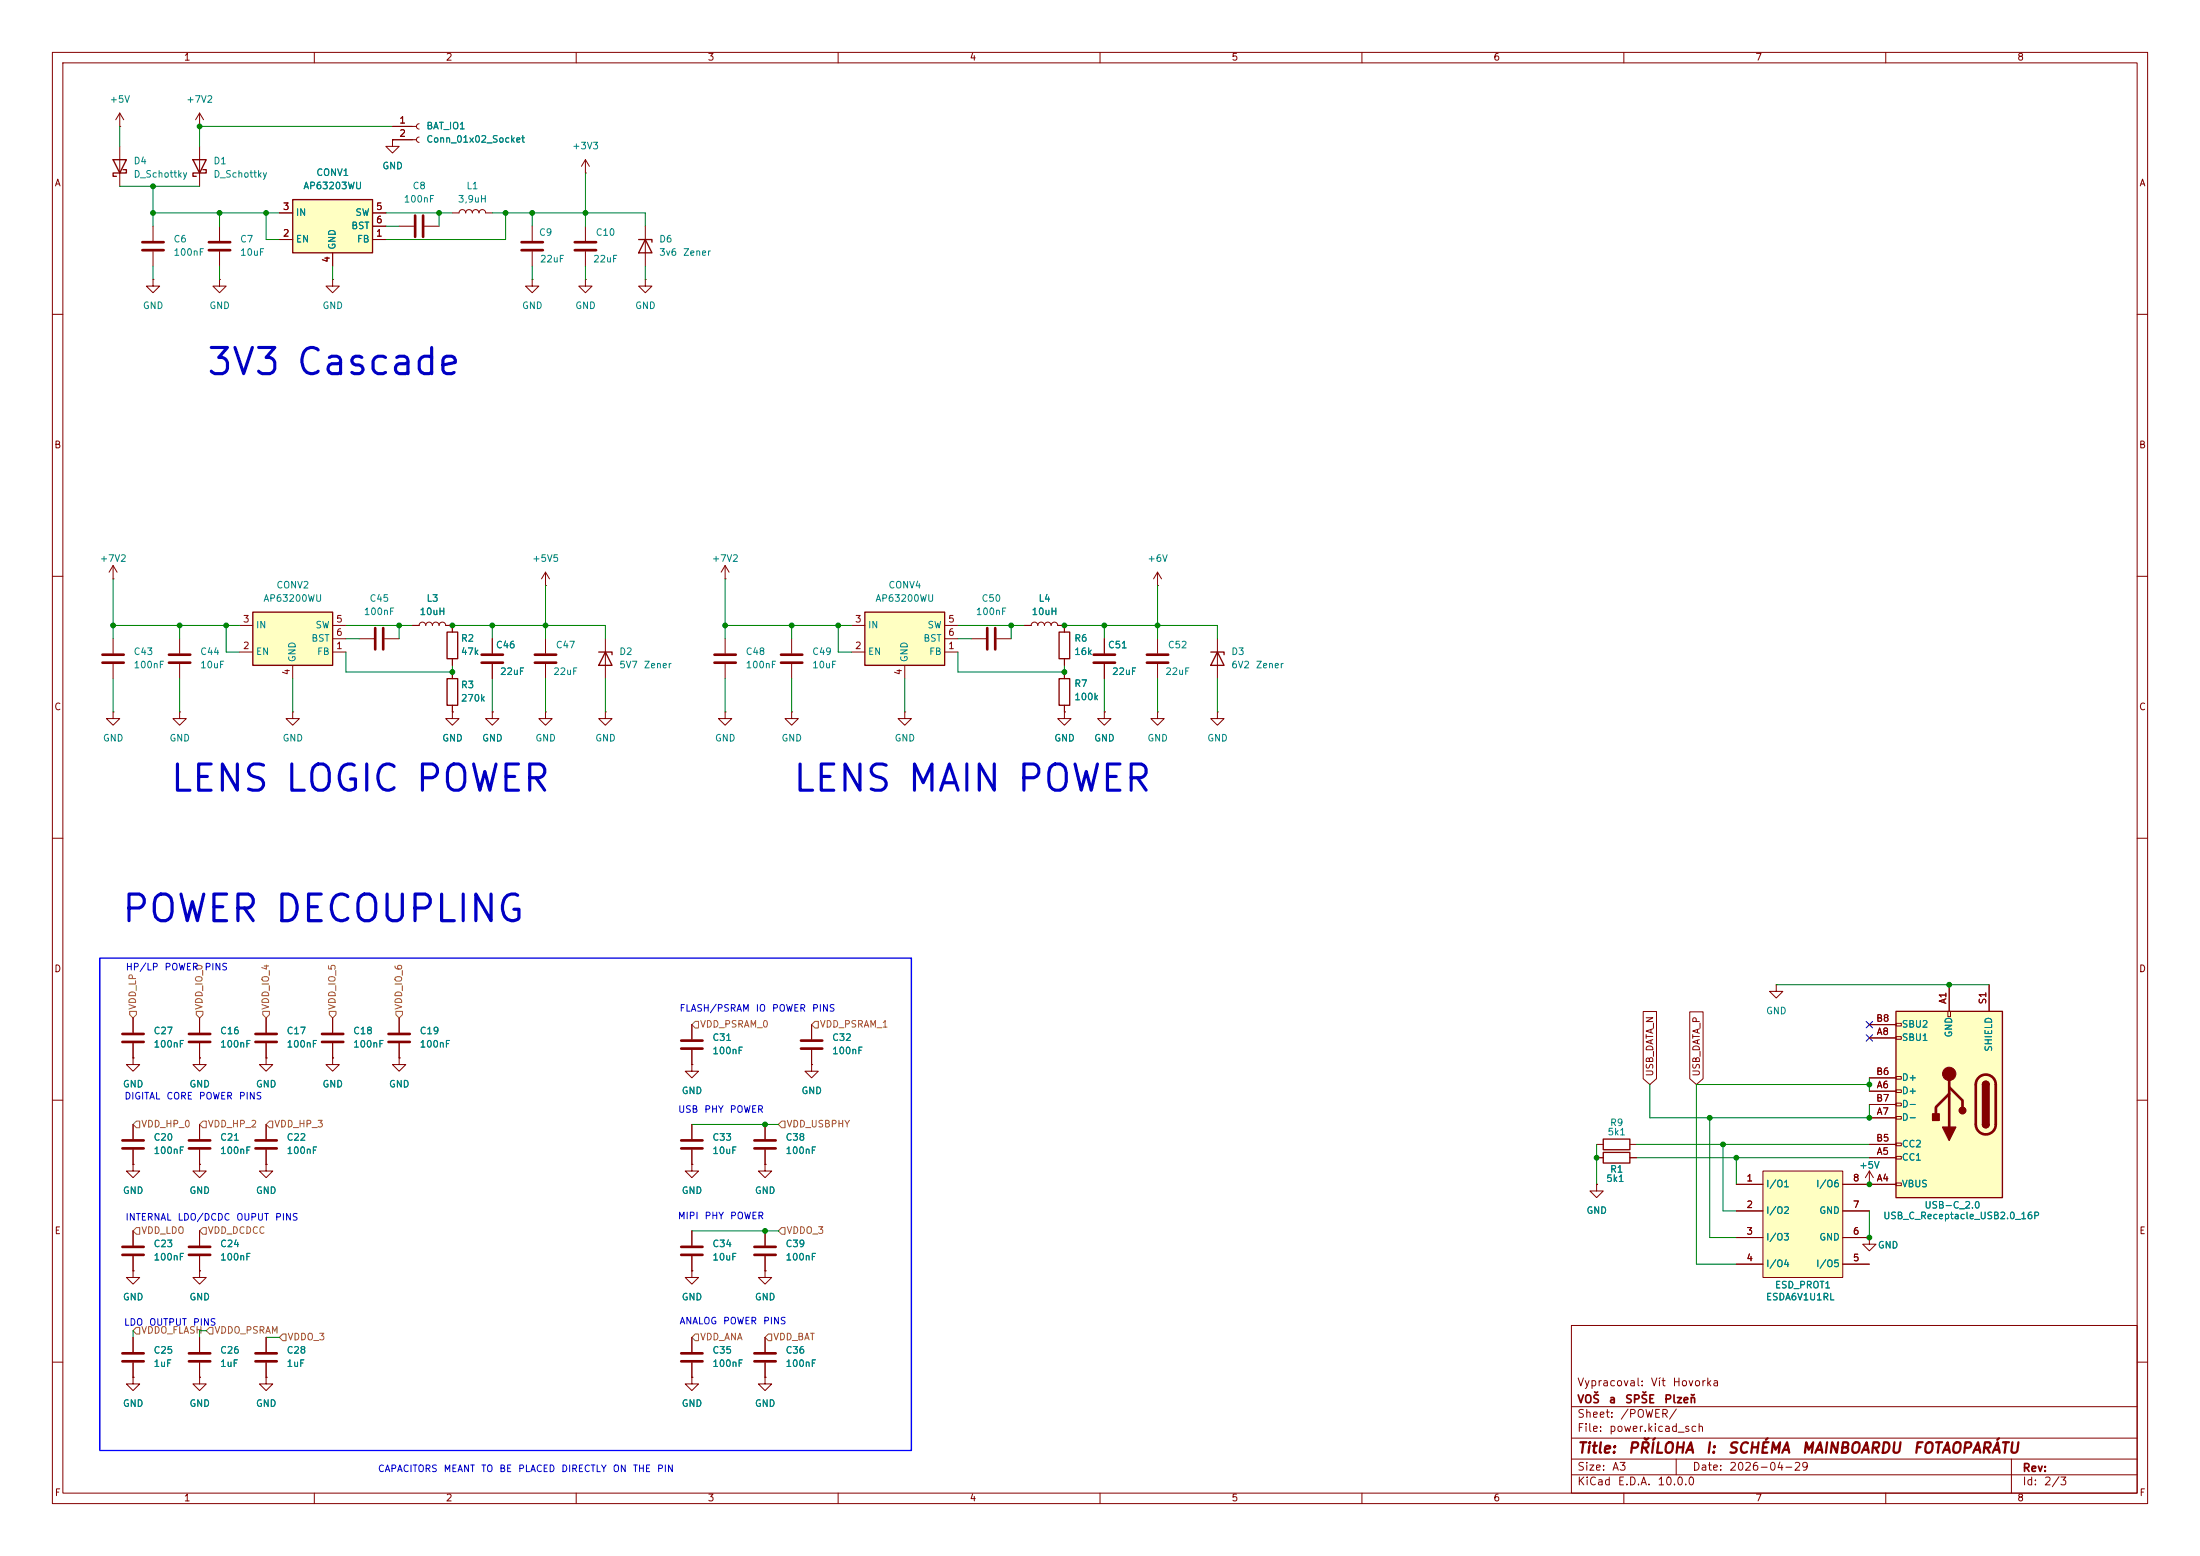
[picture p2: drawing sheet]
<svg xmlns="http://www.w3.org/2000/svg" width="420mm" height="297mm" viewBox="0 0 420 297" stroke-linecap="round" stroke-linejoin="round" font-family="sans-serif">
<g fill="none" stroke="#840000" stroke-width=".19">
<path d="M10 10h400v277h-400zM12 12h396v273h-396zM60 10v2M110 10v2M160 10v2M210 10v2M260 10v2M310 10v2M360 10v2M10 60h2M408 60h2M10 110h2"/>
<path d="M21.6 110.5h.1M21.6 108l-.8 1.2M21.6 108l.8 1.2M21.6 108v2.5M86.4 119.4v1.3M195.6 119.4h1.2a.64 .64 0 0 1 .7-.7 .64 .64 0 0 1 .6 .7 .64 .64 0 0 1 .7-.7 .64 .64 0 0 1 .6 .7 .64 .64 0 0 1 .6-.7 .64 .64 0 0 1 .7 .7 .64 .64 0 0 1 .6-.7 .64 .64 0 0 1 .6 .7h1.3M221 111.8h.1M221 109.2l-.8 1.3M221 109.2l.7 1.3M221 109.2v2.6M408 110h2M86.4 135.9v1.3h1.2l-1.2 1.2-1.3-1.2h1.3"/>
<path d="M86.4 135.9h.1M86.4 125.7v1.3M94 135.9v1.3h1.2l-1.2 1.2-1.3-1.2h1.3M94 135.9h.1M94 121.9v2.8M94 126.7v2.8M104.1 135.9v1.3h1.3l-1.3 1.2-1.2-1.2h1.2M104.1 135.9h.1M172.7 135.9v1.3h1.3l-1.3 1.2-1.3-1.2h1.3M172.7 135.9h.1M185.4 121.9h2.8M190.2 121.9h2.8"/>
<path d="M10 160h2M408 160h2M10 210h2M25.4 201.9v1.3h1.3l-1.3 1.3-1.3-1.3h1.3M25.4 201.9h.1M408 210h2M25.4 234.9v2.8M25.4 239.8v2.8M38.1 234.9v2.8M38.1 239.8v2.8M25.4 242.6v1.2h1.3l-1.3 1.3-1.3-1.3h1.3M25.4 242.6h.1"/>
<path d="M38.1 242.6v1.2h1.3l-1.3 1.3-1.3-1.3h1.3M38.1 242.6h.1M300 253h108v32h-108zM10 260h2M300 278.5h108M300 274.5h108M300 268.5h108M320 278.5v3M384 278.5v6.5M408 260h2M60 285v2M110 285v2"/>
<path d="M160 285v2M210 285v2M260 285v2M300 281.5h108M310 285v2M360 285v2"/>
</g>
<path d="M85.3 120.7h2.1v5h-2.1z" fill="none" stroke="#840000" stroke-width=".25"/>
<path d="M188.5 119.9v4.1M190 119.9v4.1M91.9 126.5h4.1M91.9 125h4.1M23.4 238h4M23.4 239.5h4M36.1 238h4M36.1 239.5h4" fill="none" stroke="#840000" stroke-width=".51"/>
<path d="M165.1 116.8h15.2v10.2h-15.2z" fill="#ffffc2"/>
<path d="M121.9 45.7h2.6v.5M123.2 45.7l1.3 2.6h-2.6zM165.1 116.8h15.2v10.2h-15.2zM114.3 124.5h2.5v.5M115.6 124.5l1.2 2.5h-2.5zM202.2 129.5h2v5.1h-2zM231.1 124.5h2.6v.5M232.4 124.5l1.3 2.5h-2.6z" fill="none" stroke="#840000" stroke-width=".25"/>
<g fill="none" stroke="#840000" stroke-width=".19">
<path d="M74.9 26.7v1.2h1.3l-1.3 1.3-1.2-1.3h1.2M74.9 26.7h.1M74.9 24.1h4.6M74.9 26.7h4.6M80 23.6l-.3 .2-.2 .3 .2 .4 .3 .1M80 26.2l-.3 .1-.2 .4 .2 .3 .3 .2M111.8 33h.1M111.8 30.5l-.8 1.3M111.8 30.5l.7 1.3M111.8 30.5v2.5M29.2 53.3v1.3h1.3l-1.3 1.3-1.3-1.3h1.3M29.2 53.3h.1"/>
<path d="M29.2 43.2v2.8M29.2 48v2.8M76.2 43.2h2.8M81 43.2h2.8M86.4 40.6h1.2a.64 .64 0 0 1 .7-.6 .64 .64 0 0 1 .6 .6 .64 .64 0 0 1 .6-.6 .64 .64 0 0 1 .7 .6 .64 .64 0 0 1 .6-.6 .64 .64 0 0 1 .6 .6 .64 .64 0 0 1 .7-.6 .64 .64 0 0 1 .6 .6h1.3M101.6 53.3v1.3h1.3l-1.3 1.3-1.3-1.3h1.3M101.6 53.3h.1M101.6 43.2v2.8M101.6 48v2.8M111.8 53.3v1.3h1.2l-1.2 1.3-1.3-1.3h1.3M111.8 53.3h.1M111.8 43.2v2.8"/>
<path d="M111.8 48v2.8M123.2 53.3v1.3h1.3l-1.3 1.3-1.3-1.3h1.3M123.2 53.3h.1M123.2 43.2v7.6M78.7 119.4h1.3a.64 .64 0 0 1 .6-.7 .64 .64 0 0 1 .7 .7 .64 .64 0 0 1 .6-.7 .64 .64 0 0 1 .6 .7 .64 .64 0 0 1 .7-.7 .64 .64 0 0 1 .6 .7 .64 .64 0 0 1 .7-.7 .64 .64 0 0 1 .6 .7h1.3M104.1 111.8h.1M104.1 109.2l-.7 1.3M104.1 109.2l.8 1.3M104.1 109.2v2.6M138.4 110.5h.1M138.4 108l-.7 1.2M138.4 108l.8 1.2"/>
<path d="M138.4 108v2.5M162.6 119.4h2.5M180.3 119.4h2.6M68.6 121.9h2.8M73.4 121.9h2.8M104.1 121.9v2.8M104.1 126.7v2.8M115.6 135.9v1.3h1.2l-1.2 1.2-1.3-1.2h1.3M115.6 135.9h.1M115.6 121.9v7.6M138.4 135.9v1.3h1.3l-1.3 1.2-1.2-1.2h1.2M138.4 135.9h.1"/>
<path d="M138.4 121.9v2.8M138.4 126.7v2.8M151.1 135.9v1.3h1.3l-1.3 1.2-1.2-1.2h1.2M151.1 135.9h.1M151.1 121.9v2.8M151.1 126.7v2.8M162.6 124.5h2.5M172.7 127v2.5M180.3 124.5h2.6M180.3 121.9h2.6M203.2 135.9v1.3h1.3l-1.3 1.2-1.3-1.2h1.3M203.2 135.9h.1"/>
<path d="M203.2 128.3v1.2M203.2 134.6v1.3M210.8 135.9v1.3h1.3l-1.3 1.2-1.3-1.2h1.3M210.8 135.9h.1M210.8 121.9v2.8M210.8 126.7v2.8M221 135.9v1.3h1.2l-1.2 1.2-1.3-1.2h1.3M221 135.9h.1M221 121.9v2.8M221 126.7v2.8M232.4 135.9v1.3h1.3l-1.3 1.2-1.3-1.2h1.3M232.4 135.9h.1"/>
<path d="M232.4 121.9v7.6M25.4 194.3v2.8M25.4 199.1v2.8M38.1 194.3v2.8M38.1 199.1v2.8M50.8 194.3v2.8M50.8 199.1v2.8M63.5 194.3v2.8M63.5 199.1v2.8M132.1 195.6v2.8M25.4 214.6v2.8M25.4 219.5v2.7"/>
<path d="M38.1 201.9v1.3h1.3l-1.3 1.3-1.3-1.3h1.3M38.1 201.9h.1M38.1 214.6v2.8M38.1 219.5v2.7M50.8 201.9v1.3h1.3l-1.3 1.3-1.3-1.3h1.3M50.8 201.9h.1M50.8 214.6v2.8M50.8 219.5v2.7M63.5 201.9v1.3h1.3l-1.3 1.3-1.3-1.3h1.3M63.5 201.9h.1M132.1 203.2v1.3h1.2l-1.2 1.2-1.3-1.2h1.3M132.1 203.2h.1"/>
<path d="M132.1 200.4v2.8M132.1 214.6v2.8M132.1 219.5v2.7M154.9 203.2v1.3h1.3l-1.3 1.2-1.2-1.2h1.2M154.9 203.2h.1M25.4 222.2v1.3h1.3l-1.3 1.3-1.3-1.3h1.3M25.4 222.2h.1M38.1 222.2v1.3h1.3l-1.3 1.3-1.3-1.3h1.3M38.1 222.2h.1M50.8 222.2v1.3h1.3l-1.3 1.3-1.3-1.3h1.3M50.8 222.2h.1M132.1 222.2v1.3h1.2l-1.2 1.3-1.3-1.3h1.3"/>
<path d="M132.1 222.2h.1M146 222.2v1.3h1.3l-1.3 1.3-1.2-1.3h1.2M146 222.2h.1M25.4 255.3v2.8M38.1 255.3v2.8M50.8 255.3v2.8M132.1 255.3v2.8M25.4 262.9v1.3h1.3l-1.3 1.2-1.3-1.2h1.3M25.4 262.9h.1M25.4 260.1v2.8M38.1 262.9v1.3h1.3l-1.3 1.2-1.3-1.2h1.3M38.1 262.9h.1"/>
<path d="M38.1 260.1v2.8M50.8 262.9v1.3h1.3l-1.3 1.2-1.3-1.2h1.3M50.8 262.9h.1M50.8 260.1v2.8M132.1 262.9v1.3h1.2l-1.2 1.2-1.3-1.2h1.3M132.1 262.9h.1M132.1 260.1v2.8M146 262.9v1.3h1.3l-1.3 1.2-1.2-1.2h1.2M146 262.9h.1"/>
</g>
<g fill="none" stroke="#840000" stroke-width=".51">
<path d="M27.2 47.8h4M27.2 46.2h4M79.2 41.1v4.1M80.8 41.1v4.1M99.6 47.8h4M99.6 46.2h4M109.7 47.8h4.1M109.7 46.2h4.1M71.6 119.9v4.1M73.2 119.9v4.1M102.1 126.5h4.1M102.1 125h4.1"/>
<path d="M136.4 126.5h4.1M136.4 125h4.1M149.1 126.5h4.1M149.1 125h4.1M208.8 126.5h4.1M208.8 125h4.1M218.9 126.5h4.1M218.9 125h4.1M23.4 197.4h4M23.4 198.9h4M36.1 197.4h4M36.1 198.9h4"/>
<path d="M48.8 197.4h4M48.8 198.9h4M61.5 197.4h4M61.5 198.9h4M130 198.6h4.1M23.4 217.7h4M23.4 219.2h4M36.1 217.7h4M36.1 219.2h4M48.8 217.7h4M48.8 219.2h4M130 217.7h4.1"/>
<path d="M130 219.2h4.1M130 200.2h4.1M23.4 258.3h4M23.4 259.8h4M36.1 258.3h4M36.1 259.8h4M48.8 258.3h4M48.8 259.8h4M130 258.3h4.1M130 259.8h4.1"/>
</g>
<path d="M55.9 38.1h15.2v10.2h-15.2z" fill="#ffffc2"/>
<path d="M21.6 30.5h2.5l-1.2 2.5zM23.5 32.4h.6v.6h-2.5v.7h.6M36.8 30.5h2.6l-1.3 2.5zM38.7 32.4h.7v.6h-2.6v.7h.7M55.9 38.1h15.2v10.2h-15.2zM306.1 220h5v2h-5zM306.1 217.4h5v2.1h-5z" fill="none" stroke="#840000" stroke-width=".25"/>
<g fill="none" stroke="#840000" stroke-width=".19">
<path d="M22.9 24.1h.1M22.9 21.6v2.5M22.9 27.9v7.7M22.9 21.6l-.8 1.3M22.9 21.6l.7 1.3M38.1 24.1h.1M38.1 21.6v2.5M38.1 27.9v7.7M38.1 21.6l-.8 1.3M38.1 21.6l.8 1.3M41.9 53.3v1.3h1.3l-1.3 1.3-1.3-1.3h1.3M41.9 53.3h.1"/>
<path d="M41.9 43.2v2.8M41.9 48v2.8M53.3 45.7h2.6M53.3 40.6h2.6M63.5 53.3v1.3h1.3l-1.3 1.3-1.3-1.3h1.3M63.5 53.3h.1M63.5 48.3v2.5M71.1 45.7h2.6M71.1 40.6h2.6M71.1 43.2h2.6M21.6 135.9v1.3h1.3l-1.3 1.2-1.3-1.2h1.3M21.6 135.9h.1"/>
<path d="M21.6 121.9v2.8M21.6 126.7v2.8M34.3 135.9v1.3h1.3l-1.3 1.2-1.3-1.2h1.3M34.3 135.9h.1M34.3 121.9v2.8M34.3 126.7v2.8M76.2 194.3v2.8M76.2 199.1v2.8M154.9 195.6v2.8M76.2 201.9v1.3h1.3l-1.3 1.3-1.3-1.3h1.3M76.2 201.9h.1M146 214.6v2.8"/>
<path d="M146 219.5v2.7M154.9 200.4v2.8M304.8 218.4h1.3M311.1 218.4h1.3M132.1 234.9v2.8M132.1 239.8v2.8M146 234.9v2.8M146 239.8v2.8M304.8 226.1v1.2h1.3l-1.3 1.3-1.3-1.3h1.3M304.8 226.1h.1M304.8 221h1.3M311.1 221h1.3"/>
<path d="M132.1 242.6v1.2h1.2l-1.2 1.3-1.3-1.3h1.3M132.1 242.6h.1M146 242.6v1.2h1.3l-1.3 1.3-1.2-1.3h1.2M146 242.6h.1M146 255.3v2.8M146 260.1v2.8"/>
</g>
<g fill="none" stroke="#840000" stroke-width=".51">
<path d="M39.9 47.8h4M39.9 46.2h4M19.6 126.5h4M19.6 125h4M32.3 126.5h4M32.3 125h4M74.2 197.4h4M74.2 198.9h4M152.9 198.6h4.1M144 217.7h4.1M144 219.2h4.1M152.9 200.2h4.1"/>
<path d="M130 238h4.1M130 239.5h4.1M144 238h4.1M144 239.5h4.1M144 258.3h4.1M144 259.8h4.1"/>
</g>
<path d="M48.3 116.8h15.2v10.2h-15.2z" fill="#ffffc2"/>
<path d="M48.3 116.8h15.2v10.2h-15.2zM85.3 129.5h2.1v5.1h-2.1z" fill="none" stroke="#840000" stroke-width=".25"/>
<g fill="none" stroke="#840000" stroke-width=".19">
<path d="M45.7 119.4h2.6M63.5 119.4h2.5M45.7 124.5h2.6M55.9 135.9v1.3h1.2l-1.2 1.2-1.3-1.2h1.3M55.9 135.9h.1M55.9 127v2.5M63.5 124.5h2.5M63.5 121.9h2.5M86.4 128.3v1.2M86.4 134.6v1.3M356.9 226.1h.1M356.9 236.2v1.3h1.2l-1.2 1.3-1.3-1.3h1.3"/>
<path d="M356.9 236.2h.1M356.9 223.5l-.8 1.3M356.9 223.5l.7 1.3M356.9 223.5v2.6"/>
</g>
<path d="M336.5 223.5h15.3v20.3h-15.3z" fill="#ffffc2"/>
<path d="M331.5 226.1h5M331.5 231.1h5M331.5 236.2h5M336.5 223.5h15.3v20.3h-15.3zM351.8 226.1h5.1M351.8 231.1h5.1M351.8 236.2h5.1M331.5 241.3h5M351.8 241.3h5.1" fill="none" stroke="#840000" stroke-width=".19"/>
<path d="M361.9 193h20.4v35.6h-20.4z" fill="#ffffc2"/>
<g fill="none" stroke="#840000" stroke-width=".19">
<path d="M74.9 26.7h.1M74.9 24.1h3.8M74.9 26.7h3.8M53.3 45.7h2.6M53.3 40.6h2.6M63.5 48.3v2.5M71.1 45.7h2.6M71.1 40.6h2.6M71.1 43.2h2.6M78.7 119.4h1.3M85.1 119.4h1.3v1.3M195.6 119.4h1.2"/>
<path d="M201.9 119.4h1.3v1.3M86.4 135.9h.1M86.4 125.7v1.3M86.4 128.3v1.2M86.4 134.6v1.3M94 135.9h.1M94 121.9v2.8M94 126.7v2.8M203.2 135.9h.1M203.2 125.7v1.3M203.2 128.3v1.2M203.2 134.6v1.3"/>
<path d="M210.8 135.9h.1M210.8 121.9v2.8M210.8 126.7v2.8M25.4 194.3v2.8M25.4 199.1v2.8M38.1 194.3v2.8M38.1 199.1v2.8M50.8 194.3v2.8M50.8 199.1v2.8M63.5 194.3v2.8M63.5 199.1v2.8M76.2 194.3v2.8"/>
<path d="M76.2 199.1v2.8M132.1 195.6v2.8M154.9 195.6v2.8M313.7 193.1h2.5v12.8l-1.2 1.1-1.3-1.1zM322.6 193.1h2.5v12.8l-1.3 1.1-1.2-1.1zM339.1 188v1.2h1.3l-1.3 1.3-1.3-1.3h1.3M339.1 188h.1M356.9 198.1h5M356.9 195.6h5M361.9 197.9h1.1v.5h-1.1zM361.9 195.3h1.1v.5h-1.1zM371.9 193h.5v1.1h-.5z"/>
<path d="M372.1 188v5M379.7 188v5M25.4 201.9h.1M25.4 214.6v2.8M25.4 219.5v2.7M38.1 201.9h.1M38.1 214.6v2.8M38.1 219.5v2.7M50.8 201.9h.1M50.8 214.6v2.8M50.8 219.5v2.7M63.5 201.9h.1"/>
<path d="M76.2 201.9h.1M132.1 203.2h.1M132.1 200.4v2.8M132.1 214.6v2.8M132.1 219.5v2.7M146 214.6v2.8M146 219.5v2.7M154.9 203.2h.1M154.9 200.4v2.8M356.9 208.3h5M356.9 213.4h5M356.9 218.4h5"/>
<path d="M356.9 205.7h5M356.9 210.8h5M361.9 218.2h1.1v.5h-1.1zM361.9 213.1h1.1v.5h-1.1zM361.9 210.6h1.1v.5h-1.1zM361.9 208h1.1v.5h-1.1zM361.9 205.5h1.1v.5h-1.1zM25.4 222.2h.1M25.4 234.9v2.8M25.4 239.8v2.8M38.1 222.2h.1M38.1 234.9v2.8"/>
<path d="M38.1 239.8v2.8M50.8 222.2h.1M132.1 222.2h.1M132.1 234.9v2.8M132.1 239.8v2.8M146 222.2h.1M146 234.9v2.8M146 239.8v2.8M304.8 226.1h.1M304.8 221h1.3M311.1 221h1.3M331.5 226.1h5"/>
<path d="M331.5 231.1h5M331.5 236.2h5M351.8 226.1h10.1M351.8 231.1h5.1M351.8 236.2h5.1M356.9 226.1h.1M356.9 236.2h.1M356.9 221h5M361.9 225.8h1.1v.5h-1.1zM361.9 220.7h1.1v.5h-1.1zM25.4 242.6h.1M25.4 255.3v2.8"/>
<path d="M38.1 242.6h.1M38.1 255.3v2.8M50.8 255.3v2.8M132.1 242.6h.1M132.1 255.3v2.8M146 242.6h.1M146 255.3v2.8M331.5 241.3h5M351.8 241.3h5.1M25.4 262.9h.1M25.4 260.1v2.8M38.1 262.9h.1"/>
<path d="M38.1 260.1v2.8M50.8 262.9h.1M50.8 260.1v2.8M132.1 262.9h.1M132.1 260.1v2.8M146 262.9h.1M146 260.1v2.8"/>
</g>
<path d="M202.2 120.7h2v5h-2zM361.9 193h20.4v35.6h-20.4zM378.5 214.6a.64 .64 0 0 0 .6 .7 .64 .64 0 0 0 .6-.7M378.5 207a.64 .64 0 0 1 .6-.6 .64 .64 0 0 1 .6 .6" fill="none" stroke="#840000" stroke-width=".25"/>
<path d="M372.1 208.8l-2.5 2.5v1.3M372.1 207.5l2.5 2.6v1.2M372.1 205v10.1M377.7 205.7a1.91 1.91 0 0 1 2.1-.4 1.91 1.91 0 0 1 1.2 1.7v7.6a1.91 1.91 0 0 1-1.9 1.9 1.91 1.91 0 0 1-1.9-1.9v-7.7l.2-.7z" fill="none" stroke="#840000" stroke-width=".51"/>
<g fill="#840000" stroke="#840000" stroke-width=".25">
<path d="M378.5 207h1.2v7.6h-1.2z"/>
<path d="M378.5 214.6h1.2a.64 .64 0 0 1-.6 .7 .64 .64 0 0 1-.6-.7z"/>
<path d="M378.6 206.6a.64 .64 0 0 1 .7-.2 .64 .64 0 0 1 .4 .6h-1.2z"/>
<path d="M370.8 215.1h2.6l-1.3 2.6z"/>
<path d="M368.9 212.6h1.3v1.3h-1.3z"/>
<circle cx="374.6" cy="212" r=".63"/>
</g>
<circle cx="372.1" cy="205" r="1.27" fill="#840000" stroke="#840000" stroke-width=".19"/>
<g fill="none" stroke="#848400" stroke-width=".19">
<path d="M24.8 193h1.2v.7l-.6 .6-.6-.6zM37.5 193h1.2v.7l-.6 .6-.6-.6zM50.2 193h1.2v.7l-.6 .6-.6-.6zM62.9 193h1.2v.7l-.6 .6-.6-.6zM75.6 193h1.2v.7l-.6 .6-.6-.6zM132.7 194.9h.6v1.3h-.6l-.6-.6zM154.9 195.6l.7-.7h.6v1.3h-.6zM26 214h.7v1.3h-.7l-.6-.7zM38.7 214h.7v1.3h-.7l-.6-.7zM51.4 214h.7v1.3h-.7l-.6-.7zM149.2 214h.7v1.3h-.7l-.6-.7zM26 234.3h.7v1.3h-.7l-.6-.7z"/>
<path d="M38.7 234.3h.7v1.3h-.7l-.6-.7zM149.2 234.3h.7v1.3h-.7l-.6-.7zM26 253.4h.7v1.2h-.7l-.6-.6zM40 253.4h.6v1.2h-.6l-.6-.6zM54 254.6h.6v1.3h-.6l-.7-.6zM132.7 254.6h.6v1.3h-.6l-.6-.6zM146.7 254.6h.6v1.3h-.6l-.7-.6z"/>
</g>
<g fill="none" stroke="#008400" stroke-width=".19">
<path d="M22.9 35.6h15.2M22.9 24.1v3.8M29.2 35.6v7.6M74.9 24.1h-36.8v3.8M111.8 33v10.2M29.2 50.8v2.5M29.2 40.6h24.1M41.9 40.6v2.6M41.9 50.8v2.5M50.8 40.6v5.1h2.5M63.5 50.8v2.5M73.7 40.6h12.7"/>
<path d="M73.7 43.2h2.5M83.8 40.6v2.6M94 40.6h29.2v2.6M96.5 40.6v5.1h-22.8M101.6 40.6v2.6M101.6 50.8v2.5M111.8 50.8v2.5M123.2 50.8v2.5M21.6 110.5v11.4M21.6 119.4h24.1M34.3 119.4v2.5M43.2 119.4v5.1h2.5"/>
<path d="M66 119.4h12.7M76.2 119.4v2.5M86.4 119.4h29.2v2.5M94 119.4v2.5M104.1 111.8v10.1M138.4 119.4h24.2M138.4 110.5v11.4M151.1 119.4v2.5M160 119.4v5.1h2.6M182.9 119.4h12.7M193 119.4v2.5M203.2 119.4h29.2v2.5"/>
<path d="M210.8 119.4v2.5M221 111.8v10.1M21.6 129.5v6.4M34.3 129.5v6.4M55.9 129.5v6.4M66 124.5v3.8h20.4v-1.3M66 121.9h2.6M94 129.5v6.4M104.1 129.5v6.4M115.6 129.5v6.4M138.4 129.5v6.4M151.1 129.5v6.4"/>
<path d="M172.7 129.5v6.4M182.9 124.5v3.8h20.3v-1.3M182.9 121.9h2.5M210.8 129.5v6.4M221 129.5v6.4M232.4 129.5v6.4M339.1 188h40.6M132.1 214.6h16.5M304.8 218.4v7.7M312.4 218.4h44.5M315 207v6.4h41.9v-2.6M326.4 213.4v22.8h5.1"/>
<path d="M328.9 218.4v12.7h2.6M356.9 205.7v2.6M356.9 207h-33.1v34.3h7.7M132.1 234.9h16.5M312.4 221h44.5M331.5 221v5.1M356.9 231.1v5.1M25.4 254v1.3M39.4 254h-1.3v1.3M50.8 255.3h2.5"/>
</g>
<path d="M356.3 197.5l1.2 1.2M356.3 195l1.2 1.2M357.5 197.5l-1.2 1.2M357.5 195l-1.2 1.2" fill="none" stroke="#000084" stroke-width=".19"/>
<path d="M19 182.9h155v94h-155z" fill="none" stroke="#00f" stroke-width=".25"/>
<g fill="#008400" stroke="#008400" stroke-width=".19">
<circle cx="101.6" cy="40.6" r=".46"/>
<circle cx="96.5" cy="40.6" r=".46"/>
<circle cx="111.8" cy="40.6" r=".46"/>
<circle cx="50.8" cy="40.6" r=".46"/>
<circle cx="41.9" cy="40.6" r=".46"/>
<circle cx="29.2" cy="40.6" r=".46"/>
<circle cx="83.8" cy="40.6" r=".46"/>
<circle cx="29.2" cy="35.6" r=".46"/>
<circle cx="38.1" cy="24.1" r=".46"/>
<circle cx="21.6" cy="119.4" r=".46"/>
<circle cx="43.2" cy="119.4" r=".46"/>
<circle cx="34.3" cy="119.4" r=".46"/>
<circle cx="86.4" cy="128.3" r=".46"/>
<circle cx="94" cy="119.4" r=".46"/>
<circle cx="86.4" cy="119.4" r=".46"/>
<circle cx="104.1" cy="119.4" r=".46"/>
<circle cx="76.2" cy="119.4" r=".46"/>
<circle cx="151.1" cy="119.4" r=".46"/>
<circle cx="138.4" cy="119.4" r=".46"/>
<circle cx="146" cy="214.6" r=".46"/>
<circle cx="146" cy="234.9" r=".46"/>
<circle cx="331.5" cy="221" r=".46"/>
<circle cx="328.9" cy="218.4" r=".46"/>
<circle cx="304.8" cy="221" r=".46"/>
<circle cx="356.9" cy="213.4" r=".46"/>
<circle cx="356.9" cy="226.1" r=".46"/>
<circle cx="356.9" cy="236.2" r=".46"/>
<circle cx="326.4" cy="213.4" r=".46"/>
<circle cx="356.9" cy="207" r=".46"/>
<circle cx="372.1" cy="188" r=".46"/>
<circle cx="203.2" cy="128.3" r=".46"/>
<circle cx="210.8" cy="119.4" r=".46"/>
<circle cx="203.2" cy="119.4" r=".46"/>
<circle cx="221" cy="119.4" r=".46"/>
<circle cx="193" cy="119.4" r=".46"/>
<circle cx="160" cy="119.4" r=".46"/>
</g>
<text font-size="5.1" fill="#0000c2" x="22.9" y="177.3">POWER DECOUPLING</text>
<g font-size="5" fill="#0000c2">
<text x="39.1" y="72.8">3V3 Cascade</text>
<text x="32.2" y="152.3">LENS LOGIC POWER</text>
<text x="151" y="152.3">LENS MAIN POWER</text>
</g>
<g font-size="2" fill="#840000">
<text x="301" y="277.9">Title:</text>
<text x="310.6" y="277.9">PŘÍLOHA</text>
<text x="325.4" y="277.9">I:</text>
<text x="329.7" y="277.9">SCHÉMA</text>
<text x="343.8" y="277.9">MAINBOARDU</text>
<text x="365.1" y="277.9">FOTAOPARÁTU</text>
</g>
<g font-size="1.5" fill="#840000">
<text x="301" y="268.2">VOŠ</text>
<text x="301" y="265">Vypracoval:</text>
<text x="307" y="268.2">a</text>
<text x="310.1" y="268.2">SPŠE</text>
<text x="315" y="265">Vít</text>
<text x="317.6" y="268.2">Plzeň</text>
<text x="319.2" y="265">Hovorka</text>
<text x="301" y="273.7">File:</text>
<text x="301" y="271">Sheet:</text>
<text x="307.1" y="273.7">power.kicad_sch</text>
<text x="309.2" y="271">/POWER/</text>
<text x="301" y="281.1">Size:</text>
<text x="307.6" y="281.1">A3</text>
<text x="323" y="281.1">Date:</text>
<text x="330" y="281.1">2026-04-29</text>
<text x="386" y="281.3">Rev:</text>
<text x="301" y="283.9">KiCad</text>
<text x="308.7" y="283.9">E.D.A.</text>
<text x="316.3" y="283.9">10.0.0</text>
<text x="386" y="283.9">Id:</text>
<text x="390.1" y="283.9">2/3</text>
</g>
<g font-size="1.3" fill="#840000">
<text x="35" y="11.9">1</text>
<text x="85" y="11.9">2</text>
<text x="135" y="11.9">3</text>
<text x="185" y="11.9">4</text>
<text x="235" y="11.9">5</text>
<text x="285" y="11.9">6</text>
<text x="335" y="11.9">7</text>
<text x="385" y="11.9">8</text>
<text x="76.1" y="23.9">1</text>
<text x="76.1" y="26.4">2</text>
<text x="10.3" y="35.9">A</text>
<text x="408.3" y="35.9">A</text>
<text x="53.9" y="40.4">3</text>
<text x="71.7" y="40.4">5</text>
<text x="53.9" y="45.5">2</text>
<text x="71.7" y="45.5">1</text>
<text x="71.7" y="42.9">6</text>
<text x="63.2" y="50.2" transform="rotate(-90 63.2 50.2)">4</text>
<text x="10.3" y="85.9">B</text>
<text x="408.2" y="85.9">B</text>
<text x="46.3" y="119.1">3</text>
<text x="64.1" y="119.1">5</text>
<text x="163.1" y="119.1">3</text>
<text x="180.9" y="119.1">5</text>
<text x="46.3" y="124.2">2</text>
<text x="64.1" y="124.2">1</text>
<text x="64.1" y="121.7">6</text>
<text x="163.1" y="124.2">2</text>
<text x="180.9" y="124.2">1</text>
<text x="180.9" y="121.7">6</text>
<text x="55.6" y="129" transform="rotate(-90 55.6 129)">4</text>
<text x="172.5" y="129" transform="rotate(-90 172.5 129)">4</text>
<text x="10.3" y="135.9">C</text>
<text x="408.2" y="135.9">C</text>
<text x="10.3" y="185.9">D</text>
<text x="408.2" y="185.9">D</text>
<text x="371.9" y="191.8" transform="rotate(-90 371.9 191.8)">A1</text>
<text x="379.5" y="191.8" transform="rotate(-90 379.5 191.8)">S1</text>
<text x="358.1" y="195.3">B8</text>
<text x="358.2" y="197.9">A8</text>
<text x="315.9" y="205.6" transform="rotate(-90 315.9 205.6)">USB_DATA_N</text>
<text x="324.8" y="205.6" transform="rotate(-90 324.8 205.6)">USB_DATA_P</text>
<text x="358.1" y="205.5">B6</text>
<text x="358.2" y="208">A6</text>
<text x="358.1" y="210.6">B7</text>
<text x="358.2" y="213.1">A7</text>
<text x="358.1" y="218.2">B5</text>
<text x="358.2" y="220.7">A5</text>
<text x="333.3" y="225.8">1</text>
<text x="353.6" y="225.8">8</text>
<text x="358.2" y="225.8">A4</text>
<text x="333.3" y="230.9">2</text>
<text x="353.6" y="230.9">7</text>
<text x="10.3" y="235.9">E</text>
<text x="333.3" y="236">3</text>
<text x="353.6" y="236">6</text>
<text x="408.3" y="235.9">E</text>
<text x="333.3" y="241">4</text>
<text x="353.6" y="241">5</text>
<text x="10.3" y="285.9">F</text>
<text x="35" y="286.9">1</text>
<text x="85" y="286.9">2</text>
<text x="135" y="286.9">3</text>
<text x="185" y="286.9">4</text>
<text x="235" y="286.9">5</text>
<text x="285" y="286.9">6</text>
<text x="335" y="286.9">7</text>
<text x="385" y="286.9">8</text>
<text x="408.3" y="285.9">F</text>
</g>
<g font-size="1.3" fill="#008484">
<text x="20.8" y="19.9">+5V</text>
<text x="35.5" y="19.9">+7V2</text>
<text x="81.3" y="25">BAT_IO1</text>
<text x="81.3" y="27.5">Conn_01x02_Socket</text>
<text x="109.1" y="28.8">+3V3</text>
<text x="25.4" y="31.7">D4</text>
<text x="25.4" y="34.2">D_Schottky</text>
<text x="40.6" y="31.7">D1</text>
<text x="40.6" y="34.2">D_Schottky</text>
<text x="60.3" y="33.9">CONV1</text>
<text x="72.9" y="32.6">GND</text>
<text x="56.4" y="41.5">IN</text>
<text x="57.8" y="36.4">AP63203WU</text>
<text x="67.7" y="41.5">SW</text>
<text x="77" y="39">100nF</text>
<text x="78.7" y="36.4">C8</text>
<text x="87.3" y="39">3,9uH</text>
<text x="88.9" y="36.4">L1</text>
<text x="33" y="46.6">C6</text>
<text x="45.7" y="46.6">C7</text>
<text x="56.4" y="46.6">EN</text>
<text x="64.4" y="47.8" transform="rotate(-90 64.4 47.8)">GND</text>
<text x="67" y="44">BST</text>
<text x="68.1" y="46.6">FB</text>
<text x="102.8" y="45.3">C9</text>
<text x="113.6" y="45.3">C10</text>
<text x="125.7" y="46.6">D6</text>
<text x="33" y="49.1">100nF</text>
<text x="45.7" y="49.1">10uF</text>
<text x="103" y="50.4">22uF</text>
<text x="113.1" y="50.4">22uF</text>
<text x="125.7" y="49.1">3v6</text>
<text x="130.3" y="49.1">Zener</text>
<text x="27.2" y="59.3">GND</text>
<text x="39.9" y="59.3">GND</text>
<text x="61.5" y="59.3">GND</text>
<text x="99.6" y="59.3">GND</text>
<text x="109.7" y="59.3">GND</text>
<text x="121.2" y="59.3">GND</text>
<text x="18.9" y="107.5">+7V2</text>
<text x="101.5" y="107.5">+5V5</text>
<text x="135.8" y="107.5">+7V2</text>
<text x="218.9" y="107.5">+6V</text>
<text x="52.7" y="112.6">CONV2</text>
<text x="169.5" y="112.6">CONV4</text>
<text x="50.2" y="115.2">AP63200WU</text>
<text x="69.4" y="117.7">100nF</text>
<text x="70.4" y="115.2">C45</text>
<text x="80" y="117.7">10uH</text>
<text x="81.3" y="115.2">L3</text>
<text x="167" y="115.2">AP63200WU</text>
<text x="186.2" y="117.7">100nF</text>
<text x="187.3" y="115.2">C50</text>
<text x="196.8" y="117.7">10uH</text>
<text x="198.2" y="115.2">L4</text>
<text x="25.4" y="125.3">C43</text>
<text x="38.1" y="125.3">C44</text>
<text x="48.8" y="125.3">EN</text>
<text x="48.8" y="120.2">IN</text>
<text x="59.3" y="122.8">BST</text>
<text x="60.1" y="120.2">SW</text>
<text x="60.4" y="125.3">FB</text>
<text x="87.9" y="122.8">R2</text>
<text x="87.9" y="125.3">47k</text>
<text x="94.6" y="124.1">C46</text>
<text x="106" y="124.1">C47</text>
<text x="118.1" y="125.3">D2</text>
<text x="142.2" y="125.3">C48</text>
<text x="154.9" y="125.3">C49</text>
<text x="165.6" y="125.3">EN</text>
<text x="165.6" y="120.2">IN</text>
<text x="176.2" y="122.8">BST</text>
<text x="177" y="120.2">SW</text>
<text x="177.3" y="125.3">FB</text>
<text x="205" y="122.8">R6</text>
<text x="205" y="125.3">16k</text>
<text x="211.4" y="124.1">C51</text>
<text x="222.8" y="124.1">C52</text>
<text x="235" y="125.3">D3</text>
<text x="25.4" y="127.9">100nF</text>
<text x="38.1" y="127.9">10uF</text>
<text x="56.7" y="126.5" transform="rotate(-90 56.7 126.5)">GND</text>
<text x="87.9" y="131.7">R3</text>
<text x="95.4" y="129.1">22uF</text>
<text x="105.5" y="129.1">22uF</text>
<text x="118.1" y="127.9">5V7</text>
<text x="122.8" y="127.9">Zener</text>
<text x="142.2" y="127.9">100nF</text>
<text x="154.9" y="127.9">10uF</text>
<text x="173.6" y="126.5" transform="rotate(-90 173.6 126.5)">GND</text>
<text x="205" y="131.4">R7</text>
<text x="212.2" y="129.1">22uF</text>
<text x="222.4" y="129.1">22uF</text>
<text x="235" y="127.9">6V2</text>
<text x="239.6" y="127.9">Zener</text>
<text x="87.9" y="134.2">270k</text>
<text x="205" y="134">100k</text>
<text x="19.6" y="141.8">GND</text>
<text x="32.3" y="141.8">GND</text>
<text x="53.8" y="141.8">GND</text>
<text x="84.3" y="141.8">GND</text>
<text x="91.9" y="141.8">GND</text>
<text x="102.1" y="141.8">GND</text>
<text x="113.5" y="141.8">GND</text>
<text x="136.4" y="141.8">GND</text>
<text x="149.1" y="141.8">GND</text>
<text x="170.7" y="141.8">GND</text>
<text x="201.2" y="141.8">GND</text>
<text x="208.8" y="141.8">GND</text>
<text x="218.9" y="141.8">GND</text>
<text x="230.4" y="141.8">GND</text>
<text x="29.2" y="197.7">C27</text>
<text x="41.9" y="197.7">C16</text>
<text x="54.6" y="197.7">C17</text>
<text x="67.3" y="197.7">C18</text>
<text x="80" y="197.7">C19</text>
<text x="337.1" y="193.9">GND</text>
<text x="363" y="196.4">SBU2</text>
<text x="29.2" y="200.3">100nF</text>
<text x="41.9" y="200.3">100nF</text>
<text x="54.6" y="200.3">100nF</text>
<text x="67.3" y="200.3">100nF</text>
<text x="80" y="200.3">100nF</text>
<text x="135.9" y="201.5">100nF</text>
<text x="135.9" y="199">C31</text>
<text x="158.8" y="201.5">100nF</text>
<text x="158.8" y="199">C32</text>
<text x="363" y="199">SBU1</text>
<text x="373" y="198.1" transform="rotate(-90 373 198.1)">GND</text>
<text x="380.6" y="200.9" transform="rotate(-90 380.6 200.9)">SHIELD</text>
<text x="23.4" y="207.9">GND</text>
<text x="36.1" y="207.9">GND</text>
<text x="48.8" y="207.9">GND</text>
<text x="61.5" y="207.9">GND</text>
<text x="74.2" y="207.9">GND</text>
<text x="130" y="209.1">GND</text>
<text x="152.9" y="209.1">GND</text>
<text x="363" y="209.1">D+</text>
<text x="363" y="206.6">D+</text>
<text x="307.3" y="215.2">R9</text>
<text x="363" y="214.2">D-</text>
<text x="363" y="211.7">D-</text>
<text x="29.2" y="220.6">100nF</text>
<text x="29.2" y="218">C20</text>
<text x="41.9" y="220.6">100nF</text>
<text x="41.9" y="218">C21</text>
<text x="54.6" y="220.6">100nF</text>
<text x="54.6" y="218">C22</text>
<text x="135.9" y="218">C33</text>
<text x="135.9" y="220.6">10uF</text>
<text x="149.9" y="220.6">100nF</text>
<text x="149.9" y="218">C38</text>
<text x="306.8" y="217">5k1</text>
<text x="363" y="221.8">CC1</text>
<text x="363" y="219.3">CC2</text>
<text x="306.5" y="225.9">5k1</text>
<text x="307.3" y="224.1">R1</text>
<text x="337.1" y="226.9">I/O1</text>
<text x="346.6" y="226.9">I/O6</text>
<text x="354.8" y="223.4">+5V</text>
<text x="363" y="226.9">VBUS</text>
<text x="23.4" y="228.2">GND</text>
<text x="36.1" y="228.2">GND</text>
<text x="48.8" y="228.2">GND</text>
<text x="130" y="228.2">GND</text>
<text x="144" y="228.2">GND</text>
<text x="302.8" y="232">GND</text>
<text x="337.1" y="232">I/O2</text>
<text x="347.2" y="232">GND</text>
<text x="359.4" y="233">USB_C_Receptacle_USB2.0_16P</text>
<text x="367.3" y="231">USB-C_2.0</text>
<text x="29.2" y="238.4">C23</text>
<text x="41.9" y="238.4">C24</text>
<text x="135.9" y="238.4">C34</text>
<text x="149.9" y="238.4">C39</text>
<text x="337.1" y="237.1">I/O3</text>
<text x="347.2" y="237.1">GND</text>
<text x="358.4" y="238.6">GND</text>
<text x="29.2" y="240.9">100nF</text>
<text x="41.9" y="240.9">100nF</text>
<text x="135.9" y="240.9">10uF</text>
<text x="149.9" y="240.9">100nF</text>
<text x="337.1" y="242.2">I/O4</text>
<text x="346.6" y="242.2">I/O5</text>
<text x="23.4" y="248.5">GND</text>
<text x="36.1" y="248.5">GND</text>
<text x="130" y="248.5">GND</text>
<text x="144" y="248.5">GND</text>
<text x="337" y="248.5">ESDA6V1U1RL</text>
<text x="338.7" y="246.2">ESD_PROT1</text>
<text x="29.2" y="261.2">1uF</text>
<text x="29.2" y="258.7">C25</text>
<text x="41.9" y="261.2">1uF</text>
<text x="41.9" y="258.7">C26</text>
<text x="54.6" y="261.2">1uF</text>
<text x="54.6" y="258.7">C28</text>
<text x="135.9" y="261.2">100nF</text>
<text x="135.9" y="258.7">C35</text>
<text x="149.9" y="261.2">100nF</text>
<text x="149.9" y="258.7">C36</text>
<text x="23.4" y="268.8">GND</text>
<text x="36.1" y="268.8">GND</text>
<text x="48.8" y="268.8">GND</text>
<text x="130" y="268.8">GND</text>
<text x="144" y="268.8">GND</text>
</g>
<g font-size="1.3" fill="#0000c2">
<text x="23.9" y="185.5">HP/LP</text>
<text x="31.3" y="185.5">POWER</text>
<text x="38.9" y="185.5">PINS</text>
<text x="129.6" y="193.4">FLASH/PSRAM</text>
<text x="144.2" y="193.4">IO</text>
<text x="147.3" y="193.4">POWER</text>
<text x="154.9" y="193.4">PINS</text>
<text x="23.7" y="210.2">DIGITAL</text>
<text x="31.7" y="210.2">CORE</text>
<text x="37.8" y="210.2">POWER</text>
<text x="45.5" y="210.2">PINS</text>
<text x="129.4" y="212.7">USB</text>
<text x="134.3" y="212.7">PHY</text>
<text x="139.2" y="212.7">POWER</text>
<text x="23.9" y="233.3">INTERNAL</text>
<text x="33.8" y="233.3">LDO/DCDC</text>
<text x="45" y="233.3">OUPUT</text>
<text x="52.4" y="233.3">PINS</text>
<text x="129.3" y="233">MIPI</text>
<text x="134.4" y="233">PHY</text>
<text x="139.3" y="233">POWER</text>
<text x="23.6" y="253.3">LDO</text>
<text x="28.4" y="253.3">OUTPUT</text>
<text x="36.7" y="253.3">PINS</text>
<text x="129.6" y="253.1">ANALOG</text>
<text x="137.9" y="253.1">POWER</text>
<text x="145.6" y="253.1">PINS</text>
<text x="72" y="281.3">CAPACITORS</text>
<text x="84.6" y="281.3">MEANT</text>
<text x="91.7" y="281.3">TO</text>
<text x="95.2" y="281.3">BE</text>
<text x="98.8" y="281.3">PLACED</text>
<text x="107" y="281.3">DIRECTLY</text>
<text x="116.9" y="281.3">ON</text>
<text x="120.7" y="281.3">THE</text>
<text x="125.3" y="281.3">PIN</text>
</g>
<g font-size="1.3" fill="#848400">
<text x="26.3" y="192.8" transform="rotate(-90 26.3 192.8)">VDD_LP</text>
<text x="39" y="192.8" transform="rotate(-90 39 192.8)">VDD_IO_0</text>
<text x="51.7" y="192.8" transform="rotate(-90 51.7 192.8)">VDD_IO_4</text>
<text x="64.4" y="192.8" transform="rotate(-90 64.4 192.8)">VDD_IO_5</text>
<text x="77.1" y="192.8" transform="rotate(-90 77.1 192.8)">VDD_IO_6</text>
<text x="133.5" y="196.4">VDD_PSRAM_0</text>
<text x="156.4" y="196.4">VDD_PSRAM_1</text>
<text x="26.9" y="215.5">VDD_HP_0</text>
<text x="39.6" y="215.5">VDD_HP_2</text>
<text x="52.3" y="215.5">VDD_HP_3</text>
<text x="150.1" y="215.5">VDD_USBPHY</text>
<text x="26.9" y="235.8">VDD_LDO</text>
<text x="39.6" y="235.8">VDD_DCDCC</text>
<text x="150.1" y="235.8">VDDO_3</text>
<text x="26.9" y="254.9">VDDO_FLASH</text>
<text x="40.8" y="254.9">VDDO_PSRAM</text>
<text x="54.8" y="256.1">VDDO_3</text>
<text x="133.5" y="256.1">VDD_ANA</text>
<text x="147.5" y="256.1">VDD_BAT</text>
</g>
</svg>
